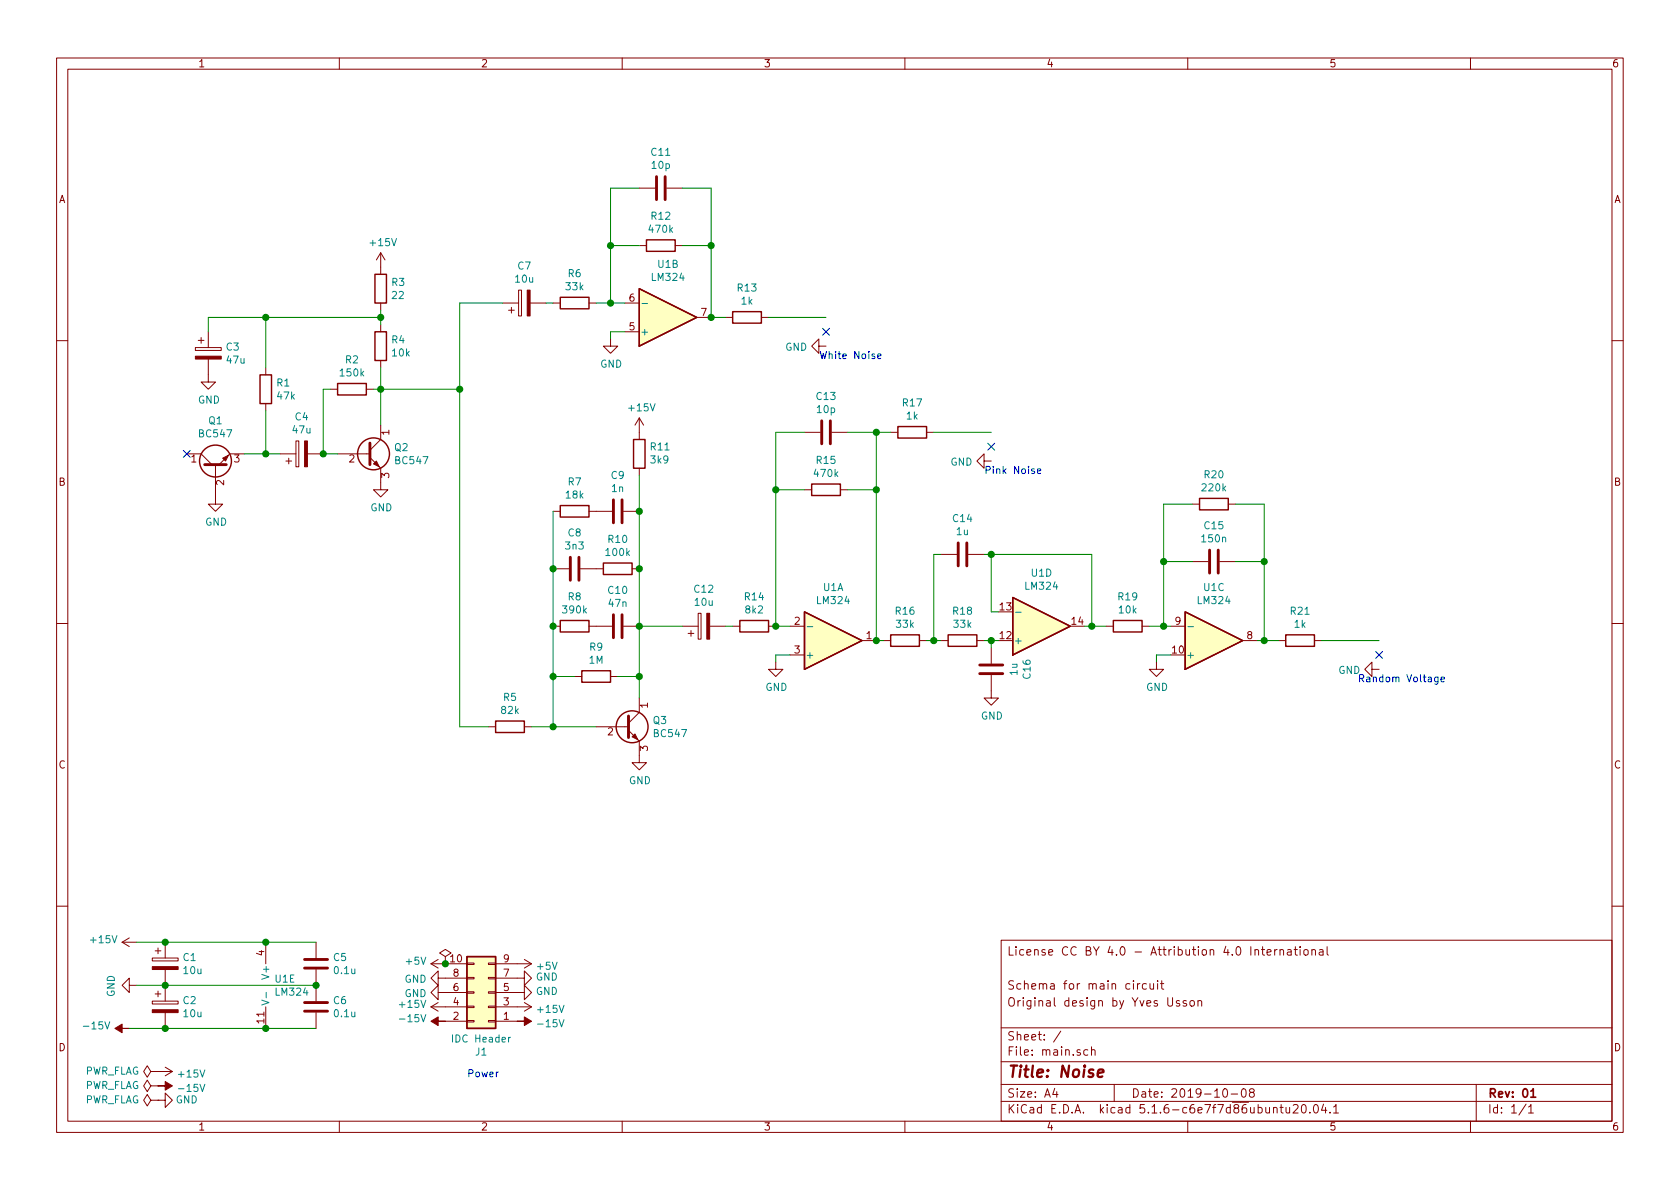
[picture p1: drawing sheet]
<svg xmlns="http://www.w3.org/2000/svg" width="297mm" height="210mm" viewBox="0 0 297 210" stroke-linecap="round" stroke-linejoin="round" font-family="sans-serif">
<g fill="none" stroke="#840000" stroke-width=".18">
<path d="M10 10.3h277v189.9h-277zM12 12.2h273v186.1h-273zM60 10.3v1.9M110 10.3v1.9M160 10.3v1.9M210 10.3v1.9M260 10.3v1.9M113 33.3h2.8M117.9 33.3h2.7M35.6 59.7v1M36.8 58.7v2.8M67.3 44.7l-.8 1.3"/>
<path d="M67.3 44.7v3.8M67.3 53.6v1.3M67.3 57.4v1.3M67.3 44.7l.8 1.3M88.9 53.6h2.8M89.9 54.9h1M90.4 54.4v1M91.7 51.3h.5v4.6h-.5zM93.7 53.6h2.8M97.8 53.6h1.3M104.1 53.6h1.3M107.9 59.9v1.3h1.3l-1.3 1.3-1.2-1.3h1.2"/>
<path d="M110.5 53.6h2.5M110.5 58.7h2.5M113 43.4h1.3M119.4 43.4h1.2M123.2 56.1h2.5M128.3 56.1h1.2M134.6 56.1h1.3M10 60.2h2M34.5 61.5h4.6v.5h-4.6zM35.1 60.2h1M36.8 63.5v4.1h1.3l-1.3 1.2-1.2-1.2h1.2M47 65v1.3"/>
<path d="M47 71.4v1.2M52.3 78h.5v4.5h-.5zM58.4 68.8h1.3M64.8 68.8h1.2M67.3 63.7v1.3M67.3 75.2v2.5l-1.9 1.9M113 73.9l-.7 1.3M113 73.9v3.8M113 73.9l.8 1.3M142.2 76.4h2.8M144.8 61.2v-1.3l-1.3 1.3 1.3 1.3v-1.3h1.2M147.1 76.4h2.8"/>
<path d="M157.5 76.4h1.2M163.8 76.4h1.3M285 60.2h2M33 80.3h2.6l1.9 1.9M38.1 82.2v6.9h1.3l-1.3 1.3-1.3-1.3h1.3M43.2 80.3h-2.6l-1.9 1.9M49.5 80.3h2.8M50.5 81.5h1.1M51.1 81v1M54.4 80.3h2.7M59.7 80.3h5.7M65.4 80.9l1.9 1.9v3.8h1.3l-1.3 1.3-1.3-1.3h1.3"/>
<path d="M97.8 90.4h1.3M104.1 90.4h4.1M110.2 90.4h2.8M113 82.8v1.3M142.2 86.6h1.3M148.6 86.6h1.3M166.4 98h2.8M171.2 98h2.8M174 81.5v-1.2l-1.3 1.2 1.3 1.3v-1.3h1.3M210.8 99.3h2.8M210.8 89.1h1.3M215.6 99.3h2.8"/>
<path d="M217.2 89.1h1.2M10 110.3h2M97.8 110.7h1.3M97.8 100.6h2.8M101.6 119.6h1.3M102.6 100.6h4.1M104.1 110.7h4.1M107.9 119.6h1.3M110.2 110.7h2.8M111.8 100.6h1.2M120.6 110.7h2.8M121.7 112h1"/>
<path d="M122.2 111.5v1M123.4 108.5h.6v4.5h-.6zM125.5 110.7h2.8M129.5 110.7h1.3M135.9 110.7h1.3M137.2 117.1v1.3h1.2l-1.2 1.2-1.3-1.2h1.3M139.7 110.7h2.5M139.7 115.8h2.5M152.4 113.3h2.5M156.2 113.3h1.3M162.6 113.3h1.2M166.4 113.3h1.2"/>
<path d="M172.7 113.3h1.3M175.3 119.4v4h1.2l-1.2 1.3-1.3-1.3h1.3M175.3 114.5v2.8M195.6 110.7h1.2M201.9 110.7h1.3M204.5 117.1v1.3h1.2l-1.2 1.2-1.3-1.2h1.3M207 110.7h2.5M219.7 113.3h2.5M226.1 113.3h1.2M232.4 113.3h1.3M242.6 118.4v-1.3l-1.3 1.3 1.3 1.2v-1.2h1.2M285 110.3h2"/>
<path d="M86.4 128.5h1.2M92.7 128.5h1.3M105.4 128.5h5.7M111.1 129.2l1.9 1.9v3.8h1.3l-1.3 1.2-1.2-1.2h1.2M113 123.4v2.6l-1.9 1.9M10 160.2h2M21.6 166.6l1.3 .8M21.6 166.6h2.5M22.9 174.2v-1.2l-1.3 1.2 1.3 1.3v-1.3h1.2M22.9 165.9l-1.3 .7M26.9 177h4.6v.5h-4.6zM26.9 169.4h4.6v.5h-4.6z"/>
<path d="M27.4 175.8h1M27.4 168.1h1M27.9 167.6v1.1M27.9 175.3v1M29.2 166.6v2.8M29.2 171.4v5.6M29.2 179.1v2.8M47 166.6v3.8M47 178v3.9M55.9 166.6v2.8M55.9 171.4v5.6M55.9 179.1v2.8"/>
<path d="M76.2 170.4l1.3 .8M76.2 170.4h6.3M76.2 178h6.3M76.2 178l1.3 .8M77.5 173v-1.3l-1.3 1.3 1.3 1.2v-1.2h5M77.5 175.5v-1.3l-1.3 1.3 1.3 1.3v-1.3h5M77.5 169.7l-1.3 .7M77.5 177.3l-1.3 .7M78.7 169.2l1.1-.7-1.1-.6-1 .6 1 .7v1.2M78.7 170.4h.1M82.5 170.3h1.3v.3h-1.3zM82.5 172.8h1.3v.3h-1.3z"/>
<path d="M82.5 177.9h1.3v.3h-1.3zM82.5 175.4h1.3v.2h-1.3zM86.4 170.3h1.2v.3h-1.2zM86.4 172.8h1.2v.3h-1.2zM86.4 177.9h1.2v.3h-1.2zM86.4 175.4h1.2v.2h-1.2zM87.6 175.5h5.1v-1.3l1.3 1.3-1.3 1.3v-1.3M87.6 173h5.1v-1.3l1.3 1.3-1.3 1.2v-1.2M87.6 170.4h6.4M87.6 178h6.4M92.7 169.7l1.3 .7M92.7 177.3l1.3 .7"/>
<path d="M94 170.4l-1.3 .8M94 178l-1.3 .8M177 166.3h108v32h-108zM201.1 173.9v1M201.5 173.9l-.4 .3M202.7 174l-.4-.1-.3 .3 .1 .6h.6M203.3 173.9v.8a.37 .37 0 0 0 .7 .1M204 173.9v1M204.7 173.4v.2M204.7 173.9v1M205.2 173.9h.6M205.4 173.4v1.3l.4 .2"/>
<path d="M206.5 176.4v1.2l.3 .3 .5-.1v-1.4M208.5 177l-.3-.1-.2 .2 .1 .3 .4 .1v.3h-.5M209.8 177a.37 .37 0 0 0-.6 .1v.3l.6 .1v.1l-.2 .3-.4-.1M210.5 177.1l.2-.2 .4 .2 .1 .5-.2 .2-.3 .1-.2-.1zM211.8 177.1l.1-.1a.37 .37 0 0 1 .6 .1v.8M211.8 176.9v1M223 167.9h.6M223.2 167.4v1.3l.4 .2M224 168.4l.7-.1v-.3l-.5-.1-.2 .2 .1 .7h.6M225.4 167.9v1M225.8 167.9l-.4 .3M226.3 168l.2-.1 .4 .1v.9"/>
<path d="M226.3 167.9v1M227.7 168h.5l.1 .9M228.3 168.3h-.5l-.2 .2 .2 .4 .5-.1M228.8 167.9h.6M229 167.4v1.3l.4 .2M229.9 167.4v.2M229.9 167.9v1M230.6 168l.2-.1 .4 .1v.8l-.2 .1-.4-.1zM232 168l.2-.1 .3 .1 .1 .9M232 167.9v1M233.3 168h.6v.9M233.9 168.3h-.4l-.3 .2 .3 .4 .4-.1"/>
<path d="M234.6 167.4v1.3l.3 .2M285 160.2h2M26.7 194.6l-.7-1.1-.6 1.1 .6 1 .7-1h1.2M26.7 192l-.7-1-.6 1 .6 1 .7-1h1.2M26.7 189.5l-.7-1-.6 1 .6 1 .7-1h1.2M27.9 194.6h.1M27.9 192h.1M27.9 194.6h1.3v-1.3l1.3 1.3-1.3 1.2v-1.2M27.9 189.5h.1M27.9 189.5h2.6M29.2 188.7l1.3 .8M30.5 189.5l-1.3 .7"/>
<path d="M60 198.3v1.9M78.7 180.6h3.8M82.5 180.5h1.3v.2h-1.3zM86.4 180.5h1.2v.2h-1.2zM87.6 180.6h3.8M110 198.3v1.9M160 198.3v1.9M177 194.8h108M177 191.8h108M177 187.8h108M177 181.8h108M186.5 192.5l-.4 1h1"/>
<path d="M186.8 193v1M187.6 182.3l-1.3 2M192.3 185.7l-.4-.1-.3 .3 .1 .6 .2 .1 .4-.1M193 185.7l.2-.1 .3 .1 .1 .9M193 185.1v1.5M197 191.8v3M210 198.3v1.9M216.3 192.7l.4-.2a.94 .94 0 0 1 0 1.5 .79 .79 0 0 1-.4-1.3zM217.7 193.5h1.1M219.6 192.7l.4-.2a.94 .94 0 0 1 0 1.5 .82 .82 0 0 1-.4-1.3zM221.2 193.2l-.3-.3 .1-.2 .2-.2 .4 .1 .2 .2-.1 .2-.6 .2a.48 .48 0 0 0-.1 .7l.2 .1 .5-.1a.48 .48 0 0 0-.1-.7h-.1M225.2 196l.2-.2 .3 .1 .1 .9"/>
<path d="M226.3 195.8h.6M226.5 195.3v1.3l.4 .2M227.4 195.8l.1 .9 .3 .1 .2-.1M228 195.8v1M228.7 195.5l.2-.2h.3l.3 .5-.9 1h.9M230.2 195.5l.4-.2a.94 .94 0 0 1 0 1.5l-.5-.3v-.6zM231.6 196.7v.1M232.4 195.4l.2-.1a.8 .8 0 0 1 .5 .8 .8 .8 0 0 1-.5 .7 1 1 0 0 1-.2-1.4zM234 195.2l-.3 1.1h.9M234.4 195.8v1M235.2 196.7v.1M235.8 195.8l.4-.5v1.5"/>
<path d="M235.8 196.8h.9M260 198.3v1.9M261 191.8v6.5M269.8 195.2l-1.2 2M270.3 195.8l.4-.5v1.5M270.3 196.8h.8"/>
</g>
<path d="M270.7 193l.4-.5v1.5M270.7 194h.8" fill="none" stroke="#840000" stroke-width=".3"/>
<path d="M194.1 189.8l1-.2-.1-.4-.5-.1-.3 .3-.1 .9 .2 .1 .6-.1" fill="none" stroke="#840000" stroke-width=".41"/>
<g fill="#ffffc2" stroke="#ffffc2" stroke-width=".18">
<path d="M142.2 108.2l10.2 5.1-10.2 5.1z"/>
<path d="M179.1 105.7l10.1 5-10.1 5.1z"/>
<path d="M82.5 169.2h5.1v12.7h-5.1z"/>
<path d="M113 51l10.2 5.1-10.2 5.1z"/>
<path d="M209.5 108.2l10.2 5.1-10.2 5.1z"/>
</g>
<g fill="none" stroke="#840000" stroke-width=".25">
<path d="M66.3 48.5h2v5.1h-2zM66.3 58.7h2v5h-2zM99.1 52.6h5v2h-5zM113 51l10.2 5.1-10.2 5.1zM114.3 42.4h5.1v2h-5.1zM129.5 55.1h5.1v2h-5.1zM46 66.3h2v5.1h-2zM59.7 67.8h5.1v2h-5.1zM112 77.7h2v5.1h-2zM158.7 75.4h5.1v2.1h-5.1zM99.1 89.4h5v2h-5zM106.7 99.6h5.1v2h-5.1z"/>
<path d="M143.5 85.6h5.1v2h-5.1zM212.1 88.1h5.1v2.1h-5.1zM99.1 109.7h5v2.1h-5zM102.9 118.6h5v2h-5zM130.8 109.7h5.1v2.1h-5.1zM142.2 108.2l10.2 5.1-10.2 5.1zM157.5 112.3h5.1v2h-5.1zM167.6 112.3h5.1v2h-5.1zM179.1 105.7l10.1 5-10.1 5.1zM196.8 109.7h5.1v2.1h-5.1zM209.5 108.2l10.2 5.1-10.2 5.1zM227.3 112.3h5.1v2h-5.1z"/>
<path d="M87.6 127.5h5.1v2h-5.1zM82.5 169.2h5.1v12.7h-5.1z"/>
<circle cx="38.1" cy="81.5" r="2.82"/>
<circle cx="66" cy="80.3" r="2.82"/>
<circle cx="111.8" cy="128.5" r="2.82"/>
</g>
<path d="M113.5 53.7h1M142.7 110.8h1M179.6 108.3h.9M210 110.8h1M46.3 176.9l1.2 .4-1.2 .4M47.1 175.5v.9M90.3 183.4l-.4 .3" fill="none" stroke="#008484" stroke-width=".18"/>
<g fill="#840000" stroke="#840000" stroke-width=".18">
<path d="M26.9 178.6h4.6v.5h-4.6z"/>
<path d="M125 108.5h.5v4.5h-.5z"/>
<path d="M93.2 51.3h.5v4.6h-.5z"/>
<path d="M27.9 192h1.3v-.7l1.3 .7-1.3 .8v-.8z"/>
<path d="M91.4 180.6h1.3v-.8l1.3 .8-1.3 .8v-.8z"/>
<path d="M76.2 180.6l1.3-.8v.8h1.2h-1.2v.8z"/>
<path d="M20.3 181.9l1.3-.8v.8h1.3h-1.3v.7z"/>
<path d="M26.9 170.9h4.6v.5h-4.6z"/>
<path d="M111.8 130.3l.5-.5 .5 1z"/>
<path d="M66.5 81.5l.6 1-1.1-.5z"/>
<path d="M53.8 78h.6v4.5h-.6z"/>
<path d="M39.4 81l1-.5-.5 1z"/>
<path d="M34.5 63h4.6v.5h-4.6z"/>
</g>
<g fill="none" stroke="#840000" stroke-width=".51">
<path d="M116.1 31.2v4.1M117.6 31.2v4.1M65.4 78.4v3.8M145.3 74.4v4.1M146.8 74.4v4.1M36.2 82.2h3.8M100.8 98.5v4.1M102.4 98.5v4.1M108.5 88.4v4.1M110 88.4v4.1M169.4 96v4.1M170.9 96v4.1"/>
<path d="M213.9 97.3v4M215.4 97.3v4M108.5 108.7v4.1M110 108.7v4.1M173.2 117.6h4.1M173.2 119.1h4.1M111.1 126.6v3.8M53.8 178.8h4.1M53.8 177.3h4.1M53.8 171.2h4.1M53.8 169.7h4.1"/>
</g>
<g fill="none" stroke="#008400" stroke-width=".18">
<path d="M113 33.3h-5.1v20.3M120.6 33.3h5.1v22.8h2.6M47 56.1v8.9M67.3 56.1h-30.5v2.6M67.3 54.9v2.5M88.9 53.6h-7.6v74.9h5.1M96.5 53.6h1.3M105.4 53.6h5.1M107.9 43.4h5.1M110.5 58.7h-2.6v1.2M120.6 43.4h5.1M135.9 56.1h10.1"/>
<path d="M47 72.6v7.7M58.4 68.8h-1.3v11.5h2.6M66 68.8h15.3M67.3 65v10.2M142.2 76.4h-5v34.3h2.5M149.9 76.4h7.6M154.9 76.4v36.9h1.3M165.1 76.4h10.2M43.2 80.3h6.3M97.8 90.4v38.1M113 84.1v39.3M137.2 86.6h5"/>
<path d="M149.9 86.6h5M166.4 98h-1.3v15.3M174 98h19v12.7M175.3 98v10.2h1.2M205.7 99.3h5.1M210.8 89.1h-5.1v21.6M218.4 99.3h5.1M218.4 89.1h5.1v24.2M97.8 119.6h3.8M109.2 119.6h3.8M113 110.7h7.6M128.3 110.7h1.2"/>
<path d="M139.7 115.8h-2.5v1.3M163.8 113.3h2.6M174 113.3h2.5M175.3 113.3v1.2M191.8 110.7h3.8M203.2 110.7h3.8M207 115.8h-2.5v1.3M222.2 113.3h3.9M233.7 113.3h10.1M94 128.5h11.4M24.1 166.6h31.8M24.1 174.2h31.8"/>
<path d="M22.9 181.9h33"/>
</g>
<path d="M155.2 63l.6-.1-.1-.3h-.3l-.2 .2v.6h.5M183.4 83.3l.6-.1v-.2l-.4-.1-.2 .2 .1 .6h.5M254.3 119.7v1l-.3 .3-.3-.1M254.3 119.8l-.4-.1-.3 .3 .2 .5h.5M254.8 120.1l.6-.1-.1-.2-.3-.1-.2 .2v.6h.5" fill="none" stroke="#0000c2" stroke-width=".18"/>
<g fill="#008400" stroke="#008400" stroke-width=".25">
<circle cx="97.8" cy="128.5" r=".51"/>
<circle cx="47" cy="181.9" r=".51"/>
<circle cx="97.8" cy="119.6" r=".51"/>
<circle cx="47" cy="166.6" r=".51"/>
<circle cx="29.2" cy="166.6" r=".51"/>
<circle cx="113" cy="90.4" r=".51"/>
<circle cx="113" cy="119.6" r=".51"/>
<circle cx="55.9" cy="174.2" r=".51"/>
<circle cx="113" cy="100.6" r=".51"/>
<circle cx="78.7" cy="170.4" r=".51"/>
<circle cx="113" cy="110.7" r=".51"/>
<circle cx="47" cy="56.1" r=".51"/>
<circle cx="175.3" cy="98" r=".51"/>
<circle cx="175.3" cy="113.3" r=".51"/>
<circle cx="223.5" cy="99.3" r=".51"/>
<circle cx="165.1" cy="113.3" r=".51"/>
<circle cx="205.7" cy="99.3" r=".51"/>
<circle cx="97.8" cy="100.6" r=".51"/>
<circle cx="193" cy="110.7" r=".51"/>
<circle cx="137.2" cy="86.6" r=".51"/>
<circle cx="205.7" cy="110.7" r=".51"/>
<circle cx="154.9" cy="86.6" r=".51"/>
<circle cx="223.5" cy="113.3" r=".51"/>
<circle cx="125.7" cy="56.1" r=".51"/>
<circle cx="125.7" cy="43.4" r=".51"/>
<circle cx="137.2" cy="110.7" r=".51"/>
<circle cx="108" cy="43.4" r=".51"/>
<circle cx="57.2" cy="80.3" r=".51"/>
<circle cx="47" cy="80.3" r=".51"/>
<circle cx="108" cy="53.6" r=".51"/>
<circle cx="97.8" cy="110.7" r=".51"/>
<circle cx="29.2" cy="181.9" r=".51"/>
<circle cx="29.2" cy="174.2" r=".51"/>
<circle cx="81.3" cy="68.8" r=".51"/>
<circle cx="67.3" cy="56.1" r=".51"/>
<circle cx="67.3" cy="68.8" r=".51"/>
<circle cx="154.9" cy="113.3" r=".51"/>
<circle cx="154.9" cy="76.4" r=".51"/>
</g>
<path d="M145.4 58.1l1.3 1.2M146.7 58.1l-1.3 1.2M32.4 79.6l1.2 1.3M33.6 79.6l-1.2 1.3M174.7 78.4l1.2 1.2M175.9 78.4l-1.2 1.2M243.2 115.2l1.2 1.2M244.4 115.2l-1.2 1.2" fill="none" stroke="#000084" stroke-width=".18"/>
<text font-size="2.8" fill="#840000" x="178" y="190.5">Title: Noise</text>
<g font-size="2.1" fill="#840000">
<text x="178" y="169">License CC BY 4.0 - Attribution 4.0 International</text>
<text x="178" y="178">Original design by Yves Usson</text>
<text x="178" y="175">Schema for main circuit</text>
<text x="178" y="184">Sheet: /</text>
<text x="178" y="186.7">File: main.sch</text>
<text x="178" y="196.9">KiCad E.D.A. kicad 5.1.6-c6e7f7d86ubuntu20.04.1</text>
<text x="178" y="194.1">Size: A4</text>
<text x="200" y="194.1">Date: 2019-10-08</text>
<text x="263" y="194.1">Rev: 01</text>
<text x="263" y="196.9">Id: 1/1</text>
</g>
<g font-size="1.8" fill="#840000">
<text x="35" y="11.9">1</text>
<text x="85" y="11.9">2</text>
<text x="135" y="11.9">3</text>
<text x="185" y="11.9">4</text>
<text x="235" y="11.9">5</text>
<text x="285" y="11.9">6</text>
<text x="10.4" y="35.9">A</text>
<text x="285.4" y="35.9">A</text>
<text x="111.3" y="53.3">6</text>
<text x="111.3" y="58.4">5</text>
<text x="124" y="55.9">7</text>
<text x="68.8" y="76.9" transform="rotate(-90 68.8 76.9)">1</text>
<text x="33.8" y="81.8">1</text>
<text x="41.4" y="81.8">3</text>
<text x="61.7" y="81.8">2</text>
<text x="10.4" y="85.9">B</text>
<text x="39.6" y="85.8" transform="rotate(-90 39.6 85.8)">2</text>
<text x="68.8" y="84.6" transform="rotate(-90 68.8 84.6)">3</text>
<text x="285.4" y="85.9">B</text>
<text x="176.8" y="107.9">13</text>
<text x="140.5" y="110.5">2</text>
<text x="153.2" y="113">1</text>
<text x="176.8" y="113">12</text>
<text x="189.5" y="110.5">14</text>
<text x="207.8" y="110.5">9</text>
<text x="220.5" y="113">8</text>
<text x="140.5" y="115.6">3</text>
<text x="207.3" y="115.6">10</text>
<text x="114.6" y="125.2" transform="rotate(-90 114.6 125.2)">1</text>
<text x="107.5" y="130">2</text>
<text x="10.4" y="135.9">C</text>
<text x="114.6" y="132.8" transform="rotate(-90 114.6 132.8)">3</text>
<text x="285.4" y="135.9">C</text>
<text x="46.7" y="169" transform="rotate(-90 46.7 169)">4</text>
<text x="79.7" y="170.2">10</text>
<text x="80.2" y="172.7">8</text>
<text x="89.1" y="172.7">7</text>
<text x="89.1" y="170.2">9</text>
<text x="80.2" y="177.8">4</text>
<text x="80.2" y="175.3">6</text>
<text x="89.1" y="177.8">3</text>
<text x="89.1" y="175.3">5</text>
<text x="10.4" y="185.9">D</text>
<text x="46.7" y="180.9" transform="rotate(-90 46.7 180.9)">11</text>
<text x="80.2" y="180.3">2</text>
<text x="89.1" y="180.3">1</text>
<text x="285.4" y="185.9">D</text>
<text x="35" y="199.9">1</text>
<text x="85" y="199.9">2</text>
<text x="135" y="199.9">3</text>
<text x="185" y="199.9">4</text>
<text x="235" y="199.9">5</text>
<text x="285" y="199.9">6</text>
</g>
<g font-size="1.8" fill="#008484">
<text x="115.2" y="27.6">C11</text>
<text x="115.3" y="29.9">10p</text>
<text x="114.9" y="41.2">470k</text>
<text x="115.2" y="38.9">R12</text>
<text x="65.6" y="43.5">+15V</text>
<text x="91.6" y="47.7">C7</text>
<text x="116.4" y="47.4">U1B</text>
<text x="69.3" y="50.6">R3</text>
<text x="69.4" y="52.9">22</text>
<text x="91.2" y="50">10u</text>
<text x="100.1" y="51.3">33k</text>
<text x="100.5" y="49">R6</text>
<text x="115.4" y="49.7">LM324</text>
<text x="130.5" y="51.6">R13</text>
<text x="131.1" y="53.9">1k</text>
<text x="113.2" y="59.3">+</text>
<text x="40" y="62">C3</text>
<text x="40.2" y="64.3">47u</text>
<text x="61.1" y="64.3">R2</text>
<text x="69.3" y="60.7">R4</text>
<text x="69.4" y="63">10k</text>
<text x="106.1" y="65">GND</text>
<text x="138.8" y="62">GND</text>
<text x="35" y="71.4">GND</text>
<text x="49" y="68.3">R1</text>
<text x="49.1" y="70.7">47k</text>
<text x="60.3" y="66.6">150k</text>
<text x="144.4" y="70.7">C13</text>
<text x="159.7" y="71.9">R17</text>
<text x="35.3" y="77.3">BC547</text>
<text x="36.9" y="75">Q1</text>
<text x="51.8" y="76.7">47u</text>
<text x="52.2" y="74.3">C4</text>
<text x="111.3" y="72.7">+15V</text>
<text x="144.5" y="73">10p</text>
<text x="160.3" y="74.2">1k</text>
<text x="69.8" y="79.8">Q2</text>
<text x="70" y="82.1">BC547</text>
<text x="115.1" y="79.6">R11</text>
<text x="115.1" y="82">3k9</text>
<text x="144.4" y="82">R15</text>
<text x="168" y="82.3">GND</text>
<text x="100.1" y="88.2">18k</text>
<text x="100.5" y="85.8">R7</text>
<text x="108.1" y="84.7">C9</text>
<text x="108.2" y="87">1n</text>
<text x="144.1" y="84.3">470k</text>
<text x="212.7" y="86.9">220k</text>
<text x="213" y="84.6">R20</text>
<text x="36.3" y="93">GND</text>
<text x="65.5" y="90.4">GND</text>
<text x="100.5" y="94.9">C8</text>
<text x="168.6" y="92.3">C14</text>
<text x="169.2" y="94.6">1u</text>
<text x="212.6" y="95.9">150n</text>
<text x="213" y="93.6">C15</text>
<text x="100.1" y="97.2">3n3</text>
<text x="107.3" y="98.3">100k</text>
<text x="107.6" y="96">R10</text>
<text x="182.4" y="102">U1D</text>
<text x="100.5" y="106.2">R8</text>
<text x="107.6" y="105">C10</text>
<text x="107.7" y="107.3">47n</text>
<text x="122.8" y="104.8">C12</text>
<text x="122.9" y="107.1">10u</text>
<text x="131.7" y="106.2">R14</text>
<text x="144.6" y="106.8">LM324</text>
<text x="145.6" y="104.5">U1A</text>
<text x="181.4" y="104.3">LM324</text>
<text x="197.8" y="106.2">R19</text>
<text x="211.9" y="106.8">LM324</text>
<text x="212.9" y="104.5">U1C</text>
<text x="99.6" y="108.5">390k</text>
<text x="131.9" y="108.5">8k2</text>
<text x="158.4" y="108.7">R16</text>
<text x="158.5" y="111">33k</text>
<text x="168.6" y="108.7">R18</text>
<text x="168.7" y="111">33k</text>
<text x="179.2" y="113.9">+</text>
<text x="197.9" y="108.5">10k</text>
<text x="228.2" y="108.7">R21</text>
<text x="228.9" y="111">1k</text>
<text x="104.2" y="117.4">1M</text>
<text x="104.3" y="115.1">R9</text>
<text x="142.4" y="116.5">+</text>
<text x="179.9" y="119.4" transform="rotate(-90 179.9 119.4)">1u</text>
<text x="182.2" y="120" transform="rotate(-90 182.2 120)">C16</text>
<text x="209.7" y="116.5">+</text>
<text x="236.6" y="119.2">GND</text>
<text x="89.1" y="123.9">R5</text>
<text x="135.3" y="122.2">GND</text>
<text x="202.6" y="122.2">GND</text>
<text x="88.7" y="126.3">82k</text>
<text x="115.5" y="128">Q3</text>
<text x="115.7" y="130.3">BC547</text>
<text x="173.4" y="127.2">GND</text>
<text x="111.2" y="138.7">GND</text>
<text x="16.2" y="166.8">+15V</text>
<text x="32.4" y="169.9">C1</text>
<text x="32.5" y="172.3">10u</text>
<text x="47.6" y="172.8" transform="rotate(-90 47.6 172.8)">V+</text>
<text x="48.7" y="173.8">U1E</text>
<text x="59" y="169.9">C5</text>
<text x="59.2" y="172.3">0.1u</text>
<text x="71.5" y="173.8">GND</text>
<text x="71.9" y="170.6">+5V</text>
<text x="94.7" y="173.4">GND</text>
<text x="95.1" y="171.5">+5V</text>
<text x="20.3" y="176.3" transform="rotate(-90 20.3 176.3)">GND</text>
<text x="32.4" y="177.6">C2</text>
<text x="32.5" y="179.9">10u</text>
<text x="48.8" y="176.1">LM324</text>
<text x="59" y="177.6">C6</text>
<text x="59.2" y="179.9">0.1u</text>
<text x="70.8" y="178.2">+15V</text>
<text x="71.5" y="176.3">GND</text>
<text x="94.7" y="175.9">GND</text>
<text x="95.2" y="179.1">+15V</text>
<text x="15.1" y="182">-15V</text>
<text x="71" y="180.8">-15V</text>
<text x="80.3" y="184.3">IDC Header</text>
<text x="95.5" y="181.7">-15V</text>
<text x="14.9" y="190">PWR_FLAG</text>
<text x="31.7" y="190.5">+15V</text>
<text x="84.1" y="186.7">J1</text>
<text x="14.9" y="195.1">PWR_FLAG</text>
<text x="14.9" y="192.6">PWR_FLAG</text>
<text x="31.1" y="195.1">GND</text>
<text x="32" y="193.1">-15V</text>
</g>
<g font-size="1.8" fill="#0000c2">
<text x="144.8" y="63.5">White Noise</text>
<text x="174" y="83.8">Pink Noise</text>
<text x="240" y="120.6">Random Voltage</text>
<text x="82.5" y="190.5">Power</text>
</g>
</svg>
